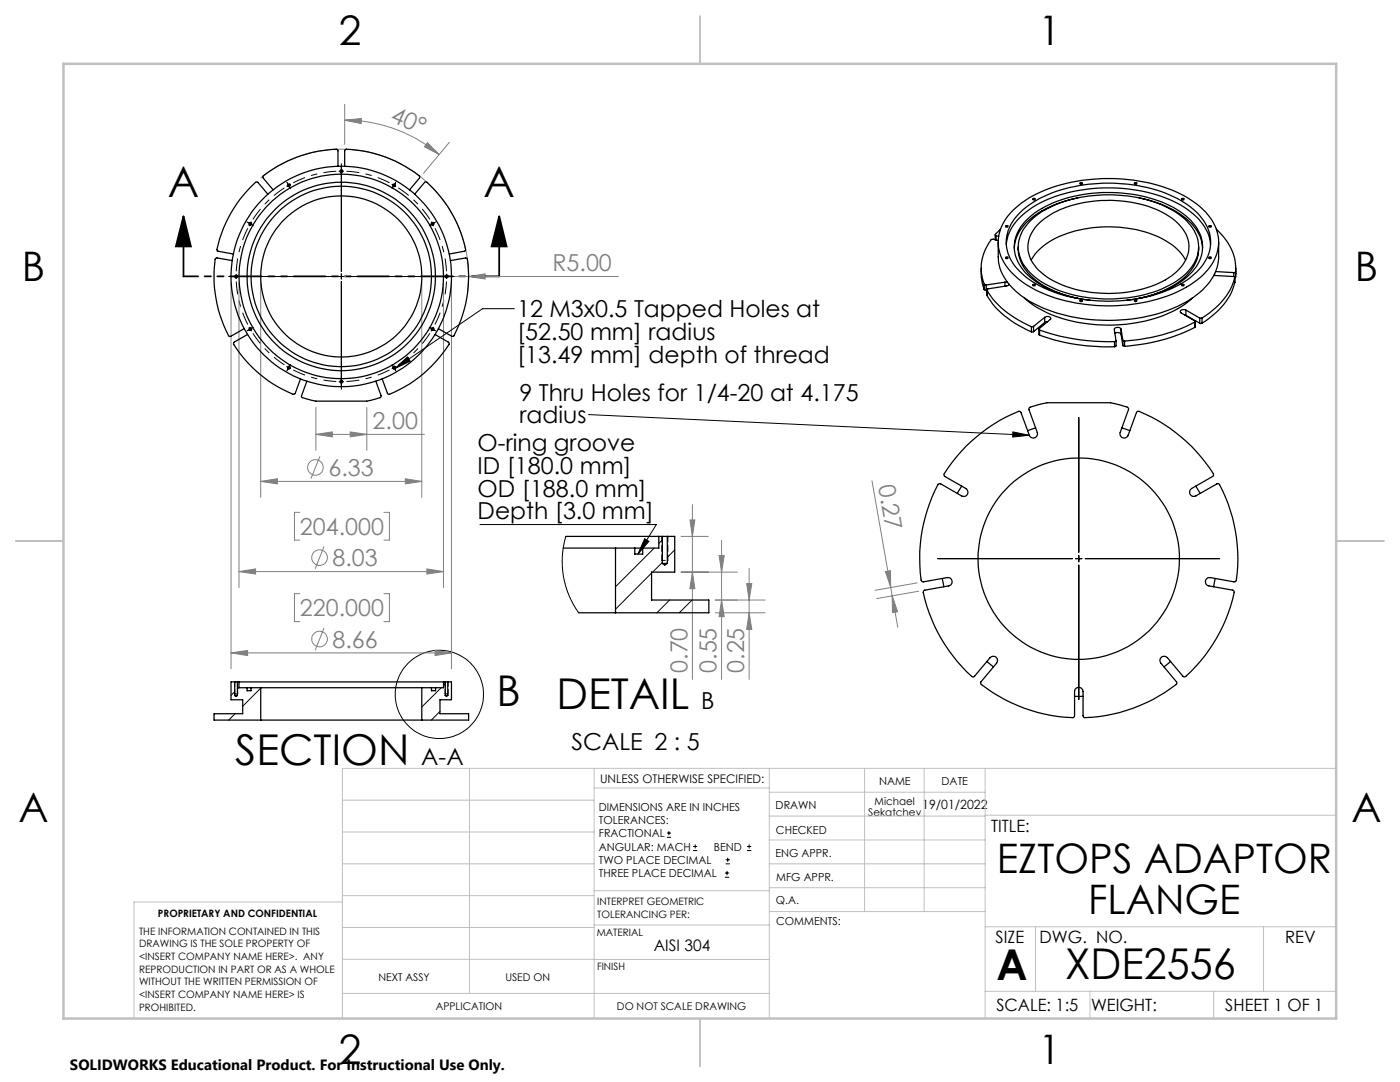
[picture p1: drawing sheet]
<svg xmlns="http://www.w3.org/2000/svg" width="279mm" height="216mm" viewBox="0 0 279 216" stroke-linecap="round" stroke-linejoin="round" font-family="sans-serif">
<g fill="none" stroke="#808080" stroke-width=".2">
<path d="M52 35.5a25.4 25.4 0 0 1 28.4-2.6 25.4 25.4 0 0 1 12.9 25.4M68.8 24l3.3-.4v1.1zM68.8 24a29.4 29.4 0 0 1 18.8 6.8M68.8 20.8v8M85.3 28.5l2.3 2.3-2.9-1.5zM89.7 28.4l-5.2 6.2M46.1 56.4v77.1M47.7 56.4v60.8M52 56.4v42.8M68.1 55.2h55.3M84.2 56.4v42.8M88.5 56.4v60.8"/>
<path d="M90.1 56.4v77.1M93.5 55.2l3.3-.6v1.1zM52 96.1l3.4-.6v1.1zM52 96.1h32.2M63 86.7l3.3-.5v1zM63 81.3v8.6M63 86.7h21.7M63.9 91.1l-1.8 4.4M69.9 86.2l3.3 .5-3.3 .5zM73.2 81.3v8.6M80.9 95.5l3.3 .6-3.3 .5zM174 96l3.8 21.2"/>
<path d="M47.7 114.1l3.3-.6v1zM47.7 114.1h40.8M59.8 118.5h-1v5.5h1M59.8 102.2h-1v5.6h1M64.7 109l-1.8 4.5M76.6 118.5h1.1v5.5h-1.1M76.6 102.2h1.1v5.6h-1.1M85.2 113.5l3.3 .6-3.3 .4zM135.9 114.2h11.3M135.9 107h5.5M137.7 103.8h1l-.5 3.2zM138.2 100.7v34.9"/>
<path d="M138.2 114.2l.5 3.3h-1zM143.5 110.8h1l-.5 3.4zM144 107.8v27.8M144 119.7l.5 3.3h-1zM149 116.5h1l-.5 3.2zM149.5 113.4v22.2M152.7 119.7h-10M176.7 114.1l1-.2 .1 3.3zM177.8 117.2l.2 1.7M178 118.9l1.2 6.3M178 118.9l1.1 3.2-1 .1zM183 116.3l-8.4 1.5"/>
<path d="M183.3 118l-8.4 1.5M46.1 130.3l3.3-.5v1zM46.1 130.3h44M64.7 125.3l-1.8 4.5M86.8 129.8l3.3 .5-3.3 .5zM142.7 122.3h10M149.5 122.3l.5 3.3h-1z"/>
<circle cx="63" cy="93.3" r="1.55"/>
<circle cx="63.8" cy="111.3" r="1.56"/>
<circle cx="63.8" cy="127.5" r="1.55"/>
</g>
<g fill="none" stroke="#000" stroke-width=".2">
<path d="M57.2 36.3l.4 .7M57.6 37l-.4 .2M57.6 37l.4 .6M58.1 36.7l-.5 .3M67.6 34.2h1M68.1 32.7v21.5M78.2 36.7l.4 .3M78.6 37l.5 .2M78.6 37l-.4 .6M79 36.3l-.4 .7M45.6 55.2h21.5M47.1 54.6v1.1"/>
<path d="M49.3 44.3l.6 .4M49.9 44.7l-.2 .4M49.9 44.7l.7 .3M50.2 44.2l-.3 .5M67.6 55.2h1M68.1 54.6v1.1M68.1 56.2v21.5M69.1 55.2h21.5M86 44.2l.3 .5M86.3 44.7l.2 .4M86.3 44.7l-.6 .3M87 44.3l-.7 .4"/>
<path d="M89.1 54.6v1.1M49.7 65.2l.2 .5M49.9 65.7l.3 .4M49.9 65.7l-.6 .3M50.6 65.3l-.7 .4M57.2 73.1l.4 .2M57.6 73.3l.5 .3M57.6 73.3l-.4 .7M58 72.7l-.4 .6M67.6 76.2h1M78.2 72.7l.4 .6M78.6 73.3l-.4 .3"/>
<path d="M78.6 73.3l.4 .7M78.8 73.5l2.5-2.3 .6 .9zM79.1 73.1l-.5 .2M85.7 65.3l.6 .4M86.3 65.7l-.3 .4M86.3 65.7l.7 .3M86.5 65.2l-.2 .5M102.7 61.6h-6.4l-17.5 11.9M117.5 82.7h.1M117.5 82.7l87.9 4.2M202.1 86.2l3.3 .7-3.3 .3zM215.3 83.3v26.9"/>
<path d="M95.8 104.7h35.2l-3.7 5.9M128.7 107.5l.8 .5-2.2 2.6zM187.1 111.5h26.9M214.7 111.5h1.2M215.3 110.8v1.3M215.3 112.7v26.9M216.6 111.5h26.8M133.1 167.1h.8M133.1 166.2h.8M133.5 165.8v.9M138.3 169.7h.8M138.3 168.9h.8"/>
<path d="M138.7 168.5v.8M144.7 175h.8M144.7 174.2h.8M144.8 172.4h.9M144.8 171.6h.9M145.1 173.8v.8M145.2 171.1v.9M149.1 169.7h.8M149.1 168.9h.8M149.5 168.5v.8"/>
<circle cx="87.7" cy="138.6" r="8.8"/>
</g>
<path d="M36.6 43.1l1.5 6.1h-3zM36.6 43.1v12.1M99.6 43.1l1.5 6.1h-3zM99.6 43.1v12.1" fill="none" stroke="#000" stroke-width=".35"/>
<path d="M206.2 39.6a.25 .25 0 0 1 .4-.1 .25 .25 0 0 1 0 .4 .25 .25 0 0 1-.4 0l-.1-.2 .1-.1M215.6 36.5v-.1a.25 .25 0 0 1 .4 0 .25 .25 0 0 1 0 .4 .25 .25 0 0 1-.4-.1l-.1-.1 .1-.1M226.5 36.5v-.1a.25 .25 0 0 1 .4 0 .25 .25 0 0 1 0 .4 .25 .25 0 0 1-.4-.1l-.1-.1 .1-.1M235.9 39.6a.25 .25 0 0 1 .4-.1 .25 .25 0 0 1 0 .4 .25 .25 0 0 1-.4 0l-.1-.2 .1-.1M200.7 45h.1a.25 .25 0 0 1 .4 0 .25 .25 0 0 1 0 .4 .25 .25 0 0 1-.4-.1l-.2-.1 .1-.2M200.7 51.3h.1a.25 .25 0 0 1 .4 0 .25 .25 0 0 1 0 .3 .25 .25 0 0 1-.4 0l-.2-.2 .1-.1M206.2 56.8v-.1a.25 .25 0 0 1 .4 0 .25 .25 0 0 1 0 .4 .25 .25 0 0 1-.4-.1l-.1-.1 .1-.1M215.6 59.9a.25 .25 0 0 1 .4-.1 .25 .25 0 0 1 0 .4 .25 .25 0 0 1-.4 0l-.1-.2 .1-.1M226.5 59.9a.25 .25 0 0 1 .4-.1 .25 .25 0 0 1 0 .4 .25 .25 0 0 1-.4 0l-.1-.2 .1-.1M235.9 56.8v-.1a.25 .25 0 0 1 .4 0 .25 .25 0 0 1 0 .4 .25 .25 0 0 1-.4-.1l-.1-.1 .1-.1M241.3 51.3h.1a.25 .25 0 0 1 .3 0 .25 .25 0 0 1 0 .3 .25 .25 0 0 1-.3 0l-.2-.2 .1-.1M241.3 45h.1a.25 .25 0 0 1 .3 0 .25 .25 0 0 1 0 .4 .25 .25 0 0 1-.3-.1l-.2-.1 .1-.2" fill="none" stroke="#000" stroke-width=".2" stroke-dasharray="1.3 .6" stroke-dashoffset=".8" stroke-linecap="butt"/>
<path d="M57.6 37.3a.3 .3 0 0 1-.2-.5 .3 .3 0 0 1 .5 0 .3 .3 0 0 1-.2 .4l-.1 .1M68.1 34.4a.3 .3 0 0 1-.2-.4 .3 .3 0 0 1 .5 0 .3 .3 0 0 1-.2 .4h-.1M78.6 37.3a.3 .3 0 0 1-.2-.5 .3 .3 0 0 1 .5 0 .3 .3 0 0 1-.2 .4l-.1 .1M47.1 55.4a.3 .3 0 0 1-.2-.4 .3 .3 0 0 1 .5 0 .3 .3 0 0 1-.2 .4h-.1M49.9 44.9a.3 .3 0 0 1-.2-.4 .3 .3 0 0 1 .5 0 .3 .3 0 0 1-.2 .4h-.1M86.3 44.9a.3 .3 0 0 1-.3-.4 .3 .3 0 0 1 .5 0 .3 .3 0 0 1-.1 .4h-.1M89.1 55.4a.3 .3 0 0 1-.2-.4 .3 .3 0 0 1 .5 0 .3 .3 0 0 1-.2 .4h-.1M49.9 65.9a.3 .3 0 0 1-.2-.4 .3 .3 0 0 1 .5 0 .3 .3 0 0 1-.2 .4h-.1M57.6 73.6a.3 .3 0 0 1-.2-.4 .3 .3 0 0 1 .5-.1 .3 .3 0 0 1-.2 .5h-.1M68.1 76.4a.3 .3 0 0 1-.2-.4 .3 .3 0 0 1 .5 0 .3 .3 0 0 1-.2 .4h-.1M78.6 73.6a.3 .3 0 0 1-.2-.4 .3 .3 0 0 1 .5-.1 .3 .3 0 0 1-.2 .5h-.1M86.3 65.9a.3 .3 0 0 1-.3-.4 .3 .3 0 0 1 .5 0 .3 .3 0 0 1-.1 .4h-.1" fill="none" stroke="#000" stroke-width=".2" stroke-dasharray="1.3 .6" stroke-dashoffset=".9" stroke-linecap="butt"/>
<path d="M56.8 37.5a21 21 0 0 0-6.3 6.3M67.1 34.2a21 21 0 0 0-8.6 2.3M77.7 36.5a21 21 0 0 0-8.6-2.3M47.2 56.2a21 21 0 0 0 2.3 8.6M49.5 45.5a21 21 0 0 0-2.3 8.6M85.8 43.8a21 21 0 0 0-6.3-6.3M89.1 54.1a21 21 0 0 0-2.3-8.6M50.5 66.5a21 21 0 0 0 6.3 6.3M58.5 73.8a21 21 0 0 0 8.6 2.3M69.1 76.1a21 21 0 0 0 8.6-2.3M79.5 72.8a21 21 0 0 0 6.3-6.3M86.8 64.8a21 21 0 0 0 2.3-8.6" fill="none" stroke="#000" stroke-width=".2" stroke-dasharray="15.2 1.3 1.3 1.3" stroke-dashoffset="12.7" stroke-linecap="butt"/>
<path d="M99.6 55.1h-63" fill="none" stroke="#000" stroke-width=".35" stroke-dasharray="6.3 1.3 1.3 1.3 1.3 1.3" stroke-dashoffset="3.4"/>
<g fill="none" stroke="#c0c0c0" stroke-width=".2">
<path d="M68.3 159.7h50.3M93.7 153.3v44.9M118.6 153.3v49.9M118.6 157.2h34.9M153.5 153.3v49.9M153.5 158.1h43.1M172.5 153.3v28.6M184.4 153.3v28.6M196.6 153.3v49.9M266.7 153.3h-198.4v49.9M68.3 178.7h50.3M68.3 172.4h50.3"/>
<path d="M68.3 166h50.3M68.3 180h-41.6v23.2M118.6 177.7h35M153.5 167.6h43.1M153.5 162.8h43.1M153.5 172.4h43.1M153.5 177.1h43.1M196.6 162.7h70.1M68.3 198.2h85.2M68.3 191.4l85.2 .1M68.3 185.1h50.3M118.6 184.6h35"/>
<path d="M153.6 181.9h43M196.6 197.8h70.1M196.6 184.9h70.1M206.7 184.9v12.9M217.5 197.8v5.4M242.2 197.8v5.4M252.2 184.9v12.9"/>
</g>
<path d="M139.7 3.2v9.5M3.1 107.9h9.6M266.7 107.9h9.5M139.7 203.2v9.6" fill="none" stroke="#c0c0c0" stroke-width=".25"/>
<path d="M12.7 12.7h254v190.5h-254z" fill="none" stroke="#c0c0c0" stroke-width=".5"/>
<path d="M132.1 111.8h1.2" fill="none" stroke="#000" stroke-width=".2" stroke-dasharray="1.3 .6" stroke-dashoffset=".6"/>
<path d="M132.1 111.8l.1 .2M133.3 111.8l-.1 .2M46.8 138.5h.6M46.8 138.5h.1M47.4 138.5h.1M88.8 138.5h.6M88.8 138.5h.1M89.4 138.5h.1" fill="none" stroke="#000" stroke-width=".2" stroke-dasharray="1.3 .6"/>
<path d="M132.1 107v4.8M133.3 107v4.8" fill="none" stroke="#000" stroke-width=".2" stroke-dasharray="1.3 .6" stroke-dashoffset=".1"/>
<path d="M46.8 136.1v2.4M47.4 136.1v2.4M88.8 136.1v2.4M89.4 136.1v2.4" fill="none" stroke="#000" stroke-width=".2" stroke-dasharray="1.3 .6" stroke-dashoffset=".4"/>
<g fill="#000">
<path d="M202.1 86.2l3.3 .7-3.3 .3z"/>
<path d="M99.6 43.1l1.5 6.1h-3zM36.6 43.1l1.5 6.1h-3z"/>
</g>
<g fill="#808080">
<path d="M93.5 55.2l3.3-.6v1.1z"/>
<path d="M85.3 28.5l2.3 2.3-2.9-1.5zM68.8 24l3.3-.4v1.1z"/>
<path d="M69.9 86.2l3.3 .5-3.3 .5zM63 86.7l3.3-.5v1z"/>
<path d="M52 96.1l3.4-.6v1.1zM80.9 95.5l3.3 .6-3.3 .5zM46.1 130.3l3.3-.5v1zM86.8 129.8l3.3 .5-3.3 .5zM47.7 114.1l3.3-.6v1zM85.2 113.5l3.3 .6-3.3 .4z"/>
<path d="M143.5 110.8h1l-.5 3.4zM144 119.7l.5 3.3h-1zM137.7 103.8h1l-.5 3.2zM138.2 114.2l.5 3.3h-1z"/>
<path d="M149 116.5h1l-.5 3.2zM149.5 122.3l.5 3.3h-1z"/>
<path d="M176.7 114.1l1-.2 .1 3.3zM178 118.9l1.1 3.2-1 .1z"/>
</g>
<path d="M78.8 73.5l2.5-2.3 .6 .9zM128.7 107.5l.8 .5-2.2 2.6z" fill="#000"/>
<g fill="none" stroke="#000" stroke-width=".25">
<path d="M53.4 38.7l-2-2.4h-.2a24.1 24.1 0 0 0-7.9 13.7l3.3 .7M67.5 33.2v-3.1l-.2-.3a23.7 23.7 0 0 0-14.8 5.5v.2l2 2.4M68.8 33.2v-3.2l.1-.2a23.9 23.9 0 0 1 14.9 5.5l-.1 .2-2 2.4M82.8 38.7l2-2.4h.2a24.1 24.1 0 0 1 7.9 13.7l-3.3 .7M206.1 39.7h.5a.23 .23 0 0 1-.2 .2 .23 .23 0 0 1-.3-.2zM215.1 39.5a18.5 18.5 0 0 0-11 5.8 7 7 0 0 0-1.7 4.2M215.5 36.5h.5a.23 .23 0 0 1-.2 .3 .23 .23 0 0 1-.3-.3zM226.4 36.5h.5a.23 .23 0 0 1-.3 .3 .23 .23 0 0 1-.2-.3zM227.3 39.5a19.2 19.2 0 0 1 10.8 5.5 7.2 7.2 0 0 1 1.9 4.5M235.8 39.7h.5a.23 .23 0 0 1-.2 .2 .23 .23 0 0 1-.3-.2zM46.4 52l-3.1-.5-.3 .1a24.3 24.3 0 0 0 2.8 15.5h.3l2.6-1.5M89.9 52l3-.5h.3a23.7 23.7 0 0 1-2.8 15.6l-2.9-1.5"/>
<path d="M195.8 53.5v1.7l.6 2.6M196.4 56.7l.4 .2M196.4 57.8l.4 .1M196.4 56.7v1.1M196.8 56.9v1M197 57.9a18.2 18.2 0 0 0 8.8 7.3M197 58.9a17.9 17.9 0 0 0 8.8 7.3M197 58.8v.1M197 57.8v1.1M197 57.9h-.2M198.6 46.9v.9M198.8 47l.5 .2"/>
<path d="M198.8 47v.9M199.2 48l-1.2-.3a8.9 8.9 0 0 0-1.6 9M199.2 48.3a17.1 17.1 0 0 0 .2 4.7 12.7 12.7 0 0 0 7.2 7.7 35.1 35.1 0 0 0 28.6 .3 13.9 13.9 0 0 0 7.5-7l.5-2.4v-3.3M199.7 45.7l-1.1 1.1 .2 .2M200.6 56.3h.5M200.6 56.3l-3.8 .6M200.6 56.3v.8M200.7 45.1h.5a.23 .23 0 0 1-.3 .2 .23 .23 0 0 1-.2-.2zM200.7 51.4h.5a.23 .23 0 0 1-.3 .2 .23 .23 0 0 1-.2-.2zM200.8 48.8a9.5 9.5 0 0 1 4.7-7 28.4 28.4 0 0 1 16.7-4.3 28.1 28.1 0 0 1 14.8 4.3 9.5 9.5 0 0 1 4.6 7M201.4 56.7l-.3 .3-4 .6-.1 .3M202.2 41.9a25.3 25.3 0 0 1 14.8-6 33.9 33.9 0 0 1 20 3.5 11.7 11.7 0 0 1 6.2 8.1 9.5 9.5 0 0 1-4.4 8.5 30.2 30.2 0 0 1-19 5 28.3 28.3 0 0 1-16.6-5.4 9.3 9.3 0 0 1-3.9-8.5 9.6 9.6 0 0 1 2.9-5.2z"/>
<path d="M203.2 49.3a8.2 8.2 0 0 0 4 7 20.7 20.7 0 0 0 7.9 3.2M203.2 42.8a22.3 22.3 0 0 1 13.1-5.9 30.6 30.6 0 0 1 20 3.5 9.9 9.9 0 0 1 5.3 7.9 9.6 9.6 0 0 1-4.6 7.5 30.2 30.2 0 0 1-19.8 4.1 24.4 24.4 0 0 1-12.9-5 8 8 0 0 1-3.1-8.9l.8-1.7zM204.4 59.4a22.5 22.5 0 0 0 13.5 5.3 29.5 29.5 0 0 0 17.9-3.6l2.2-1.7M205.6 44.1a20.7 20.7 0 0 1 12.8-5.1 25.7 25.7 0 0 1 16.8 3.7 7.9 7.9 0 0 1 4 7.1 9.3 9.3 0 0 1-5.3 6.8 28.2 28.2 0 0 1-20 2.2 16.4 16.4 0 0 1-9.5-5.8 6.7 6.7 0 0 1 1.2-8.9zM205.8 51.9a12.7 12.7 0 0 1 8-5.6 25.1 25.1 0 0 1 18.9 1.8 10.1 10.1 0 0 1 3.9 3.8M206.1 56.8h.5a.23 .23 0 0 1-.2 .2 .23 .23 0 0 1-.3-.2zM206.9 45a17.6 17.6 0 0 1 11.1-4.8 23.5 23.5 0 0 1 15.9 3.4 7.1 7.1 0 0 1 3.3 6.2 8.7 8.7 0 0 1-5.3 6.4 25.3 25.3 0 0 1-22.5-.6 8.2 8.2 0 0 1-4.3-6.1 6.3 6.3 0 0 1 1.8-4.5zM215.5 60h.5a.23 .23 0 0 1-.2 .2 .23 .23 0 0 1-.3-.2zM217.5 59.9a21.3 21.3 0 0 1-12.8-5.4 7.1 7.1 0 0 1 .3-10.7 21.2 21.2 0 0 1 12.1-5.1 28.3 28.3 0 0 1 17.7 3.1 9.3 9.3 0 0 1 5.2 7.1 8.5 8.5 0 0 1-4.2 7.2 24.3 24.3 0 0 1-10.9 3.8M226.4 60h.5a.23 .23 0 0 1-.3 .2 .23 .23 0 0 1-.2-.2zM235.8 56.8h.5a.23 .23 0 0 1-.2 .2 .23 .23 0 0 1-.3-.2zM239.2 49.3a8.2 8.2 0 0 1-4 7 20 20 0 0 1-7.9 3.2"/>
<path d="M241.3 51.4h.4a.23 .23 0 0 1-.2 .2 .23 .23 0 0 1-.2-.2zM241.3 45.1h.4a.23 .23 0 0 1-.2 .2 .23 .23 0 0 1-.2-.2zM242.3 55l3.9 .2 .2 .2M242.4 54.6v.4M242.6 54.2l3.6 .2M242.7 45.7a10.5 10.5 0 0 1 3.9 8.5M246.2 54.4v.8M246.4 55.4a13.8 13.8 0 0 1-6.5 8.1M246.4 55.4a8.3 8.3 0 0 1-2.2 5.3l-1.6 1.7-2.7 2.1M246.6 54.2l-.4 .2M246.6 55.2l-.2 .2M246.6 54.2v1"/>
<path d="M246.6 53.5v1.7M49.4 66.7l-2.7 1.6-.1 .2a23.7 23.7 0 0 0 12.1 10.2l1.3-3.1M61.2 76.1l-1.1 3 .2 .2 2.7 .7h10.2l2.7-.7 .2-.3-1.1-2.9M86.8 66.7l2.8 1.8a23.7 23.7 0 0 1-12.1 10.2l-.2-.2-1-2.9M205.8 65.2v1M206.3 65.1l-.5 .1M206.3 66.2h-.5M206.3 65.1v1.1M207.3 65.7v1.1l.2 .1M207.5 65.9a41.6 41.6 0 0 0 14.9 2.3M207.5 66.9a39.6 39.6 0 0 0 14.9 2.3M207.5 65.9v1"/>
<path d="M208.5 63.3a.7 .7 0 0 1 .7-.2 .7 .7 0 0 1 .5 .6l-2.3 1.9-.1 .1 .2 .2M208.5 63.3l-2.2 1.8M208.5 63.3v1M208.5 64.3l-2.2 1.9M209.1 64.2l-.6 .1M222.4 68.2v1M222.5 66.5a.88 .88 0 0 1 1.2 .2M222.7 68v1l-.3 .2M223.7 65.7a.77 .77 0 0 0-1.3 .1l.3 2.1-.3 .3M223.7 65.7l.4 2.2M223.7 65.7v1M223.7 66.7l.4 2.2"/>
<path d="M224.1 67.9l.3 .2M224.1 68.9l.3 .2M224.1 67.9v1M224.4 68.1v1M236.4 62.8l.3 .1M236.7 61.9a.61 .61 0 0 0-.7-.2 .61 .61 0 0 0-.4 .7l2.9 1.6-.1 .3M236.7 61.9l2.7 1.6M236.7 61.9v1M236.7 62.9l2.7 1.6M238.4 64.3a34.8 34.8 0 0 1-14 3.8M238.4 65.3a36.4 36.4 0 0 1-14 3.8M238.4 64.3v1"/>
<path d="M238.5 64.1l-.1 1.2M239.4 63.5h.5M239.4 64.5h.5M239.4 63.5v1M239.9 63.5v1M191.9 97l-.8 1.5M192.8 89a29.4 29.4 0 0 1 10.7-6.9l.3 .2 1.6 4.6a.84 .84 0 0 0 1.1 .5 .84 .84 0 0 0 .5-1.1l-1.6-4.8 .1-.2 .5-.2 3-.7h12.7l3.3 .8 .2 .2v.3l-1.6 4.6a.84 .84 0 0 0 .5 1.1 .84 .84 0 0 0 1-.5l1.7-4.6 .3-.2a30.7 30.7 0 0 1 15.1 12.7l-.1 .2-4.3 2.5a.85 .85 0 0 0-.3 1.1 .85 .85 0 0 0 1.2 .4l4.2-2.4 .3-.1a30.7 30.7 0 0 1 3.5 19.5l-.4 .1-4.8-.8a.84 .84 0 0 0-.9 .6 .84 .84 0 0 0 .7 1l4.8 .9 .2 .2a30.4 30.4 0 0 1-9.9 17.1l-.3-.2-3.1-3.7a.85 .85 0 0 0-1.2-.1 .85 .85 0 0 0-.1 1.2l3.1 3.8v.3a30.4 30.4 0 0 1-18.5 6.8l-.2-.3v-4.9a.85 .85 0 0 0-.8-.8 .85 .85 0 0 0-.8 .8v4.8l-.3 .4a30.4 30.4 0 0 1-18.5-6.8l.1-.3 3.1-3.8a.85 .85 0 0 0-.1-1.2 .85 .85 0 0 0-1.2 .1l-3.1 3.7-.4 .2a30.4 30.4 0 0 1-9.8-17.1l.2-.2 4.8-.9a.84 .84 0 0 0 .7-1 .84 .84 0 0 0-1-.6l-4.7 .8-.4-.1a30.1 30.1 0 0 1 3.5-19.5l.3 .1 4.2 2.4a.85 .85 0 0 0 1.2-.4 .85 .85 0 0 0-.3-1.1l-4.2-2.4-.2-.3a24 24 0 0 1 4.4-5.8zM206.7 85.4l-1.6 .5M223.9 85.4l1.6 .5M238.7 97l.8 1.5M112.4 109.4h10.4M112.9 107h18.6"/>
<path d="M122.8 109.4v12.9M122.8 109.4h3.9M126.7 109.4h1.6M126.7 109.4v1.2h1.6v-1.2M131.5 107v2.4h-3.2M131.5 107h.7M132.2 112.4h1M132.2 107h1M132.2 107v5.4M132.2 112.4l.5 .3 .5-.3M133.2 107h1.5v7.2h-4.7v5.5h11.5v2.6h-18.7M133.2 107v5.4"/>
<path d="M188.1 115.4l.2 1.7M242.5 115.4l-.3 1.7M46.8 138.8h.6M46.8 136.1h.6M46.8 136.1h-.7v3.5h2.3v2.8h-5.7v1.3h9.3M46.8 136.1v2.7M46.8 138.8l.3 .1 .3-.1M47.4 136.1h.3M47.4 136.1v2.7M47.7 136.1h40.8M47.7 136.1v1.1h1.6M49.3 137.2h.8"/>
<path d="M49.3 137.2v.6h.8v-.6M50.1 137.2h1.9M52 137.2h32.2M52 137.2v6.5M84.2 137.2v6.5M84.2 137.2h1.9M86.1 137.2h.8M86.1 137.2v.6h.8v-.6M88.5 136.1v1.1h-1.6M88.5 136.1h.4M88.9 138.8h.5M88.9 136.1h.5"/>
<path d="M88.9 136.1v2.7M88.9 138.8l.2 .1 .3-.1M89.4 136.1h.7v3.5h-2.3v2.8h5.7v1.3h-9.3M89.4 136.1v2.7M115.5 122.3h7.3M197 132l1.3 1.1M214.5 139h1.6M233.6 132l-1.3 1.1M52 143.7h32.2"/>
<circle cx="57.6" cy="37" r=".25"/>
<circle cx="68.1" cy="34.2" r=".24"/>
<circle cx="78.6" cy="37" r=".25"/>
<circle cx="47.1" cy="55.2" r=".25"/>
<circle cx="49.9" cy="44.7" r=".25"/>
<circle cx="68.1" cy="55.2" r="18.8"/>
<circle cx="68.1" cy="55.2" r="16.1"/>
<circle cx="68.1" cy="55.2" r="20.4"/>
<circle cx="68.1" cy="55.2" r="18"/>
<circle cx="68.1" cy="55.2" r="22"/>
<circle cx="86.3" cy="44.7" r=".25"/>
<circle cx="89.1" cy="55.2" r=".25"/>
<circle cx="49.9" cy="65.6" r=".25"/>
<circle cx="57.6" cy="73.3" r=".25"/>
<circle cx="68.1" cy="76.2" r=".25"/>
<circle cx="78.6" cy="73.3" r=".25"/>
<circle cx="86.3" cy="65.6" r=".25"/>
<circle cx="215.3" cy="111.5" r="20.1"/>
</g>
<g fill="none" stroke="#000" stroke-width=".2">
<path d="M112.9 107l-.4 1.7-.3 2.2v2.2l.2 1.9 .4 1.7 .8 2.3 .9 1.8 1 1.5M130 114.3l-7.2 7.3M130.6 109.4l-7.8 7.7M132.2 107.7l-.7 .7M132.2 112.2l-2 2M133.6 119.7l-2.5 2.6M134.7 109.7l-1.5 1.5M138.1 119.7l-2.5 2.6M46.8 138l-.7 .7M47.7 137.2l-.3 .3M52 137.3l-3.6 3.6M88.1 137.2l-3.9 3.9"/>
<path d="M88.9 136.4l-.4 .4M46.9 142.4l-1.3 1.3M87.8 142l-1.7 1.7"/>
</g>
<g font-size="8.5">
<text x="33.5" y="39.3">A</text>
<text x="96.5" y="39.3">A</text>
<text x="99.1" y="140.9">B</text>
<text x="111.1" y="141.5">DETAIL</text>
<text x="47" y="152.7">SECTION</text>
<text x="198.9" y="195.5">A</text>
<text x="212.6" y="195.4">XDE2556</text>
</g>
<g font-size="8.1">
<text x="67.6" y="8.9">2</text>
<text x="207.3" y="8.9">1</text>
<text x="4.4" y="56.2">B</text>
<text x="270.4" y="56.2">B</text>
<text x="3.7" y="164.1">A</text>
<text x="269.7" y="164.1">A</text>
<text x="198.9" y="174.3">EZTOPS ADAPTOR</text>
<text x="217.2" y="182.4">FLANGE</text>
<text x="67.6" y="212.4">2</text>
<text x="207.3" y="212.4">1</text>
</g>
<g font-size="4.7" fill="#808080">
<text x="77.7" y="24.1" transform="rotate(24 77.7 24.1)">40°</text>
<text x="110.2" y="54.1">R5.00</text>
<text x="74.4" y="85.6">2.00</text>
<text x="65.5" y="95">6.33</text>
<text x="175.3" y="97" transform="rotate(80 175.3 97)">0.27</text>
<text x="59.8" y="106.7">204.000</text>
<text x="66.4" y="113">8.03</text>
<text x="59.8" y="123">220.000</text>
<text x="66.4" y="129.3">8.66</text>
<text x="137.2" y="134.3" transform="rotate(-90 137.2 134.3)">0.70</text>
<text x="143" y="134.3" transform="rotate(-90 143 134.3)">0.55</text>
<text x="148.5" y="134.3" transform="rotate(-90 148.5 134.3)">0.25</text>
</g>
<g font-size="4.7">
<text x="103.2" y="63.3">12 M3x0.5 Tapped Holes at</text>
<text x="103.2" y="67.9">[52.50 mm] radius</text>
<text x="103.2" y="72.4">[13.49 mm] depth of thread</text>
<text x="103.7" y="79.9">9 Thru Holes for 1/4-20 at 4.175</text>
<text x="103.7" y="84.5">radius</text>
<text x="95.3" y="90">O-ring groove</text>
<text x="95.3" y="94.6">ID [180.0 mm]</text>
<text x="95.3" y="99.1">OD [188.0 mm]</text>
<text x="95.3" y="103.6">Depth [3.0 mm]</text>
<text x="140" y="141.5">B</text>
<text x="114" y="149.7">SCALE 2 : 5</text>
<text x="84.1" y="152.7">A-A</text>
</g>
<g font-size="3.4">
<text x="197.8" y="166">TITLE:</text>
<text x="198.7" y="188.1">SIZE</text>
<text x="207.5" y="188.1">DWG. NO.</text>
<text x="256.5" y="188.2">REV</text>
<text x="198.8" y="201.7">SCALE: 1:5</text>
<text x="217.7" y="201.8">WEIGHT:</text>
<text x="244.5" y="201.7">SHEET 1 OF 1</text>
</g>
<text font-size="3.2" x="130.5" y="189.8">AISI 304</text>
<text font-size="3" x="14" y="213.5">SOLIDWORKS Educational Product. For Instructional Use Only.</text>
<text font-size="2.5" x="184" y="161.4">19/01/2022</text>
<text font-size="2.4" x="119.8" y="156.2">UNLESS OTHERWISE SPECIFIED:</text>
<g font-size="2.2">
<text x="119.5" y="161.8">DIMENSIONS ARE IN INCHES</text>
<text x="154.8" y="161.4">DRAWN</text>
<text x="175.4" y="156.6">NAME</text>
<text x="187.9" y="156.7">DATE</text>
<text x="119.5" y="164.4">TOLERANCES:</text>
<text x="119.5" y="167.1">FRACTIONAL</text>
<text x="154.9" y="166.3">CHECKED</text>
<text x="119.5" y="169.7">ANGULAR: MACH</text>
<text x="119.5" y="172.4">TWO PLACE DECIMAL</text>
<text x="142.5" y="169.7">BEND</text>
<text x="154.8" y="171">ENG APPR.</text>
<text x="119.5" y="175">THREE PLACE DECIMAL</text>
<text x="154.9" y="175.7">MFG APPR.</text>
<text x="154.9" y="180.4">Q.A.</text>
<text x="154.9" y="184.6">COMMENTS:</text>
</g>
<g font-size="2.1">
<text x="174.6" y="160.6">Michael</text>
<text x="173.3" y="162.7">Sekatchev</text>
<text x="75.5" y="195.7">NEXT ASSY</text>
<text x="100.9" y="195.7">USED ON</text>
<text x="86.9" y="201.5">APPLICATION</text>
<text x="123.1" y="201.6">DO NOT SCALE DRAWING</text>
</g>
<g font-size="2">
<text x="31.5" y="182.9">PROPRIETARY AND CONFIDENTIAL</text>
<text x="119.2" y="180.6">INTERPRET GEOMETRIC</text>
<text x="119.2" y="183.1">TOLERANCING PER:</text>
<text x="27.8" y="186.5">THE INFORMATION CONTAINED IN THIS</text>
<text x="27.8" y="189">DRAWING IS THE SOLE PROPERTY OF</text>
<text x="27.8" y="191.6">&lt;INSERT COMPANY NAME HERE&gt;. ANY</text>
<text x="119.1" y="186.7">MATERIAL</text>
<text x="27.8" y="194.1">REPRODUCTION IN PART OR AS A WHOLE</text>
<text x="27.8" y="196.6">WITHOUT THE WRITTEN PERMISSION OF</text>
<text x="119.1" y="193.5">FINISH</text>
<text x="27.8" y="199.1">&lt;INSERT COMPANY NAME HERE&gt; IS</text>
<text x="27.8" y="201.7">PROHIBITED.</text>
</g>
</svg>
